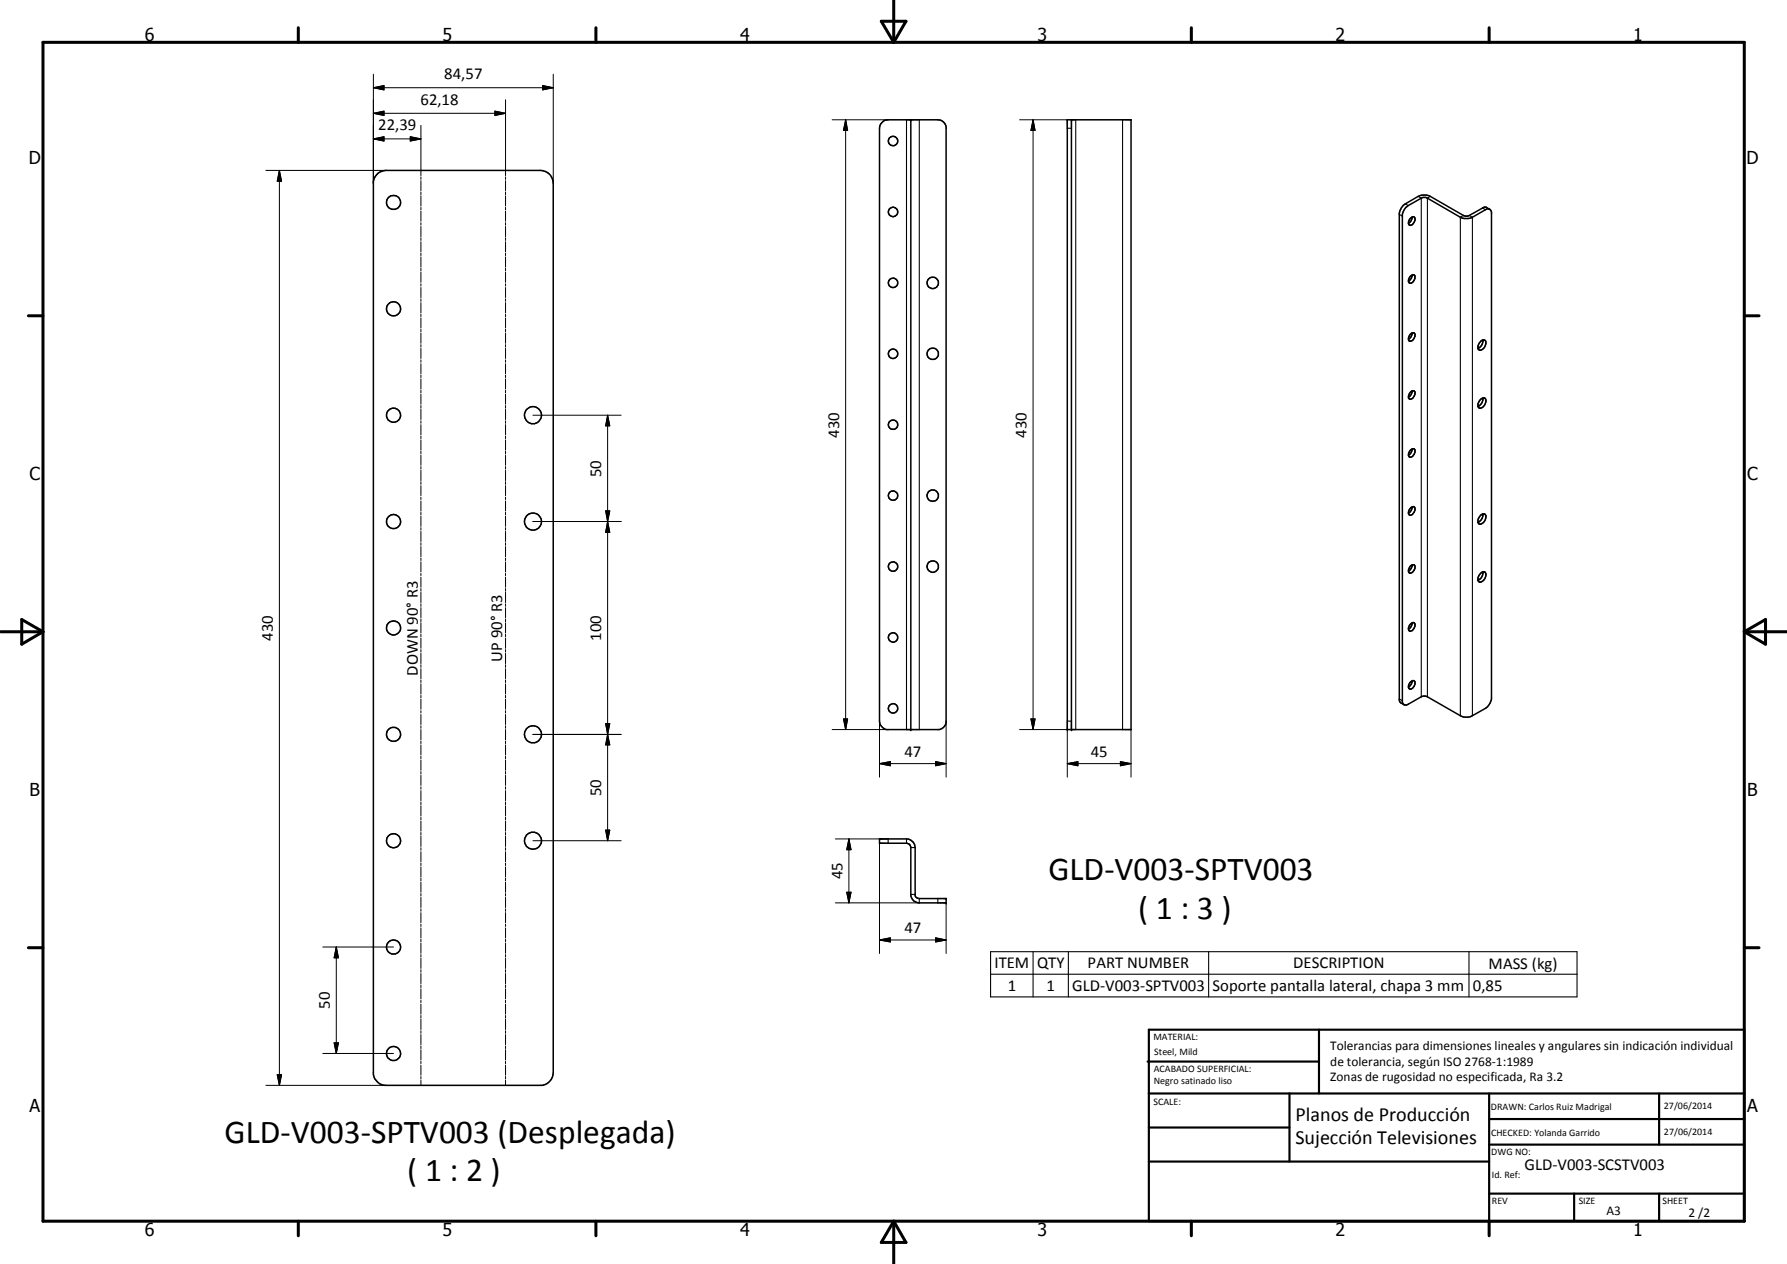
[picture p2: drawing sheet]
<svg xmlns="http://www.w3.org/2000/svg" width="420mm" height="297mm" viewBox="0 0 420 297" stroke-linecap="round" stroke-linejoin="round" font-family="sans-serif">
<g fill="none" stroke="#000" stroke-width=".35">
<path d="M207.3 28.9l.8-.7h.7h11.7a1.98 1.98 0 0 1 2 1.6v140l-.7 1.2-1 .4h-12.3a2.17 2.17 0 0 1-1.7-1.9v-139.4l.1-.6zM214.2 28.2v143.2M250.9 28.2h15v143.2h-15zM251.9 28.2v143.2M88.7 40.9l.9-.6 1.2-.3h36.3a3 3 0 0 1 3 3.1v209a3.1 3.1 0 0 1-2.6 3h-37.1a3.1 3.1 0 0 1-2.6-2.6v-209.8l.4-1.1zM330.6 48.7l3.7-2.2 .9-.1 8.2 4.7 .8 .3 1.7-.2 3.8-2.1 .6 .1 .4 .6v114.5a3.6 3.6 0 0 1-1.4 2.2l-3.1 1.7a2.76 2.76 0 0 1-2.6 .1l-8.2-4.6h-1.1l-3.2 1.8a.81 .81 0 0 1-.8 .2 .81 .81 0 0 1-.6-.7v-114.5l.3-1zM331.5 51.5l.5-.5h.5a1.25 1.25 0 0 1-1.2 1.9l-.1-.7zM332 51a1.54 1.54 0 0 1-.8 1.5M350.3 49.2l-.9-.5h-.4l-3.7 2h-1.1l-8.2-4.7a3.2 3.2 0 0 0-2.6 .1l-3 1.8a3.3 3.3 0 0 0-1.4 2.2v114.4l.3 .6 .8 .5M331.6 64.9l.6-.3h.3a1.12 1.12 0 0 1-.2 1.5l-.5 .4h-.3l-.3-.3v-.4zM331.6 78.5l.6-.3h.3a1.25 1.25 0 0 1-1.2 1.9l-.1-.7zM332 64.6a1.66 1.66 0 0 1-.8 1.5"/>
<path d="M332 78.2a1.54 1.54 0 0 1-.8 1.5M348.6 79.9a1.95 1.95 0 0 1-1.1 2M331.6 92.2l.6-.4 .5 .3a1.45 1.45 0 0 1-1.2 1.7l-.3-.3v-.5zM332 91.9l-.2 .8-.6 .6M348 94a.85 .85 0 0 1 1.2-.4 1.46 1.46 0 0 1-.1 1.6 1.46 1.46 0 0 1-1.4 .6l-.2-.8zM348.1 80.2a.67 .67 0 0 1 .7-.3 .67 .67 0 0 1 .6 .4 1.6 1.6 0 0 1-1.6 2l-.3-.5a1.79 1.79 0 0 1 .6-1.6zM348.6 93.5a1.95 1.95 0 0 1-1.1 2M331.5 106l.3-.4 .7-.1a1.35 1.35 0 0 1-.9 1.9h-.3l-.1-.3zM331.8 119.3l.5-.3 .3 .2a1.29 1.29 0 0 1-1.3 1.8l-.1-.1a1.46 1.46 0 0 1 .6-1.6zM332 105.5l-.2 .8-.6 .7M332 119.1l-.2 .9-.6 .6M331.6 133l.9-.3a1.25 1.25 0 0 1-1.2 1.9 1.25 1.25 0 0 1 .3-1.6z"/>
<path d="M332 132.8l-.2 .8-.6 .6M348.1 121.1l.4-.3h.6a1.55 1.55 0 0 1-1.3 2.3 1.45 1.45 0 0 1 .3-2zM348.3 134.5l.8-.1a1.63 1.63 0 0 1-.8 2.3l-.5 .1a1.57 1.57 0 0 1 .5-2.3zM348.6 120.8a1.95 1.95 0 0 1-1.1 1.9M348.6 134.4a1.93 1.93 0 0 1-1.1 2M331.5 146.9l.5-.5 .5-.1a1.25 1.25 0 0 1-1.2 2l-.1-.8zM332 146.4a1.54 1.54 0 0 1-.8 1.4M331.6 160.3l.6-.4 .3 .1a1.12 1.12 0 0 1-.2 1.5l-.5 .4h-.3a1.1 1.1 0 0 1 .1-1.6zM332 160a1.66 1.66 0 0 1-.8 1.5M206.8 197.1h6.3a2.09 2.09 0 0 1 2.1 2.1v11.2l.1 .4 .8 .4h6.4v1h-6.4a1.98 1.98 0 0 1-1.9-1.7v-11.3l-.3-.7-.8-.3h-6.3z"/>
<circle cx="210" cy="33.2" r="1.1"/>
<circle cx="92.5" cy="47.6" r="1.65"/>
<circle cx="210" cy="49.8" r="1.09"/>
<circle cx="92.5" cy="72.6" r="1.66"/>
<circle cx="210" cy="66.5" r="1.11"/>
<circle cx="219.3" cy="66.5" r="1.33"/>
<circle cx="92.5" cy="97.6" r="1.65"/>
<circle cx="125.3" cy="97.6" r="2.01"/>
<circle cx="210" cy="83.1" r="1.1"/>
<circle cx="210" cy="99.8" r="1.1"/>
<circle cx="219.3" cy="83.1" r="1.35"/>
<circle cx="210" cy="116.5" r="1.11"/>
<circle cx="219.3" cy="116.5" r="1.34"/>
<circle cx="92.5" cy="122.6" r="1.66"/>
<circle cx="125.3" cy="122.6" r="2"/>
<circle cx="210" cy="133.1" r="1.11"/>
<circle cx="219.3" cy="133.1" r="1.35"/>
<circle cx="92.5" cy="147.6" r="1.65"/>
<circle cx="210" cy="149.8" r="1.09"/>
<circle cx="92.5" cy="172.6" r="1.65"/>
<circle cx="125.3" cy="172.6" r="2.01"/>
<circle cx="210" cy="166.5" r="1.1"/>
<circle cx="92.5" cy="197.6" r="1.66"/>
<circle cx="125.3" cy="197.6" r="2.02"/>
<circle cx="92.5" cy="222.6" r="1.66"/>
<circle cx="92.5" cy="247.6" r="1.66"/>
</g>
<g fill="none" stroke="#000" stroke-width=".25">
<path d="M213.1 28.2v143.2M216.1 28.2v143.2M250.9 30.1h1M252.9 28.2v143.2M263.9 28.2v143.2M329 50.4l.7 .4M330.4 47.9l.7 .4M333.4 46.1l.8 .5v117.1M336.3 46.1l-.7 .5v117.1M344.1 50.6l-.7 .5v117.1M345.5 50.6l.7 .5v117.1M348.6 48.9l.7 .4"/>
<path d="M250.9 169.5h1M329 164.3l.7 .4M208.8 197.1v1.1M213.1 197.1v1.1M214.2 199.2h1M214.2 210.2h1M216.1 211.2v1M220.5 211.2v1M232.9 223.6h137.9v10.7h-137.9zM232.9 228.9h137.9M242.9 223.6v10.7M251.2 223.6v10.7"/>
<path d="M284.2 223.6v10.7M345.4 223.6v10.7"/>
</g>
<g fill="#000">
<circle cx="214.2" cy="28.2" r=".18"/>
<circle cx="214.2" cy="171.4" r=".18"/>
<circle cx="250.9" cy="171.4" r=".18"/>
<circle cx="251.9" cy="171.4" r=".18"/>
<circle cx="222.5" cy="212.2" r=".18"/>
<circle cx="222.5" cy="211.2" r=".18"/>
</g>
<g fill="none" stroke="#000" stroke-width=".24">
<path d="M87.8 17.4v25.7M130.1 17.4v25.7M87.8 32.6l2.5-.5v1zM87.8 26.6l2.5-.5v1zM87.8 20.6l2.5-.5v1zM87.8 32.6h11.2M87.8 26.6h31.1M87.8 20.6h42.3M96.5 32.1l2.5 .5-2.5 .5zM99 29.5v11.8M116.4 26.1l2.5 .5-2.5 .5zM118.9 23.5v17.8"/>
<path d="M127.6 20.1l2.5 .5-2.5 .5zM195.7 28.2h13.1M198.8 28.2l.5 2.4h-1zM198.8 28.2v143.2M239.7 28.2h11.2M242.9 28.2l.5 2.4h-1zM242.9 28.2v143.2M62.5 40h28.3M65.7 40l.5 2.6h-1zM65.7 40v215.1M99 41.6v.6M99 42.5v2.3"/>
<path d="M99 45.1v.7M99 46v2.4M99 48.7v.6M99 49.6v2.4M99 52.3v.6M99 53.2v2.4M99 55.9v.6M99 56.8v2.4M99 59.5v.6M118.9 41.6v.6M118.9 42.5v2.3M118.9 45.1v.7"/>
<path d="M118.9 46v2.4M118.9 48.7v.6M118.9 49.6v2.4M118.9 52.3v.6M118.9 53.2v2.4M118.9 55.9v.6M118.9 56.8v2.4M118.9 59.5v.6M99 60.4v2.4M99 63v.7M99 64v2.3M99 66.7v.5"/>
<path d="M99 67.6v2.3M99 70.2v.6M99 71.1v2.4M99 73.8v.6M99 74.7v2.4M99 77.4v.6M99 78.3v2.4M118.9 60.4v2.4M118.9 63v.7M118.9 64v2.3M118.9 66.7v.5M118.9 67.6v2.3"/>
<path d="M118.9 70.2v.6M118.9 71.1v2.4M118.9 73.8v.6M118.9 74.7v2.4M118.9 77.4v.6M118.9 78.3v2.4M99 81v.6M99 81.9v2.3M99 84.6v.5M99 85.5v2.3M99 88.1v.6M99 89v2.4"/>
<path d="M99 91.7v.6M99 92.6v2.4M99 95.3v.6M99 96.2v2.4M99 98.9v.6M99 99.8v2.4M118.9 81v.6M118.9 81.9v2.3M118.9 84.6v.5M118.9 85.5v2.3M118.9 88.1v.6M118.9 89v2.4"/>
<path d="M118.9 91.7v.6M118.9 92.6v2.4M118.9 95.3v.6M118.9 96.2v2.4M118.9 98.9v.6M118.9 99.8v2.4M125.3 97.6h20.7M142.9 97.6l.5 2.5h-1zM142.9 97.6v100M99 102.5v.6M99 103.4v2.4M99 106v.7"/>
<path d="M99 107v2.3M99 109.6v.6M99 110.5v2.4M99 113.2v.6M99 114.1v2.4M99 116.8v.6M99 117.7v2.4M118.9 102.5v.6M118.9 103.4v2.4M118.9 106v.7M118.9 107v2.3M118.9 109.6v.6"/>
<path d="M118.9 110.5v2.4M118.9 113.2v.6M118.9 114.1v2.4M118.9 116.8v.6M118.9 117.7v2.4M99 120.4v.6M99 121.3v2.4M99 124v.6M99 124.9v2.4M99 127.6v.5M99 128.4v2.5M99 131.1v.6"/>
<path d="M99 132v2.4M99 134.7v.6M99 135.6v2.4M99 138.3v.6M99 139.2v2.4M118.9 120.4v.6M118.9 121.3v2.4M118.9 124v.6M118.9 124.9v2.4M118.9 127.6v.5M118.9 128.4v2.5M118.9 131.1v.6"/>
<path d="M118.9 132v2.4M118.9 134.7v.6M118.9 135.6v2.4M118.9 138.3v.6M118.9 139.2v2.4M125.3 122.6h20.7M142.4 120.1h1l-.5 2.5zM142.9 122.6l.5 2.5h-1zM99 141.9v.6M99 142.8v2.4M99 145.5v.6M99 146.3v2.5"/>
<path d="M99 149.1v.5M99 149.9v2.5M99 152.7v.5M99 153.5v2.5M99 156.2v.6M99 157.1v2.4M99 159.8v.6M118.9 141.9v.6M118.9 142.8v2.4M118.9 145.5v.6M118.9 146.3v2.5M118.9 149.1v.5"/>
<path d="M118.9 149.9v2.5M118.9 152.7v.5M118.9 153.5v2.5M118.9 156.2v.6M118.9 157.1v2.4M118.9 159.8v.6M99 160.7v2.4M99 163.4v.6M99 164.3v2.4M99 167v.6M99 167.9v2.4M99 170.6v.6"/>
<path d="M99 171.4v2.5M99 174.2v.6M99 175v2.4M99 177.7v.6M99 178.6v2.4M118.9 160.7v2.4M118.9 163.4v.6M118.9 164.3v2.4M118.9 167v.6M118.9 167.9v2.4M118.9 170.6v.6M118.9 171.4v2.5"/>
<path d="M118.9 174.2v.6M118.9 175v2.4M118.9 177.7v.6M118.9 178.6v2.4M125.3 172.6h20.7M142.4 170.1h1l-.5 2.5zM142.9 172.6l.5 2.4h-1zM195.7 171.4h13.1M198.3 169h1l-.5 2.4zM206.8 179.5l2.5-.5v1zM206.8 179.5h15.7M206.8 169.5v13.1"/>
<path d="M220 179l2.5 .5-2.5 .5zM222.5 169.5v13.1M239.7 171.4h11.2v11.2M242.4 169h1l-.5 2.4zM250.9 179.5l2.5-.5v1zM250.9 179.5h15M263.4 179l2.5 .5-2.5 .5zM265.9 171.4v11.2M99 181.3v.6M99 182.2v2.4M99 184.9v.6M99 185.8v2.4"/>
<path d="M99 188.5v.6M99 189.4v2.4M99 192.1v.6M99 193v2.3M99 195.6v.7M99 196.5v2.4M99 199.2v.6M118.9 181.3v.6M118.9 182.2v2.4M118.9 184.9v.6M118.9 185.8v2.4M118.9 188.5v.6"/>
<path d="M118.9 189.4v2.4M118.9 192.1v.6M118.9 193v2.3M118.9 195.6v.7M118.9 196.5v2.4M118.9 199.2v.6M125.3 197.6h20.7M142.4 195.1h1l-.5 2.5zM196.4 197.1h12.4M199.6 197.1l.5 2.6h-1zM199.6 197.1v15.1M206.8 198.2v25.9"/>
<path d="M99 200.2v2.3M99 202.8v.6M99 203.7v2.4M99 206.4v.6M99 207.3v2.4M99 210v.6M99 210.9v2.4M99 213.6v.6M99 214.5v2.3M99 217.2v.5M99 218.1v2.3M118.9 200.2v2.3"/>
<path d="M118.9 202.8v.6M118.9 203.7v2.4M118.9 206.4v.6M118.9 207.3v2.4M118.9 210v.6M118.9 210.9v2.4M118.9 213.6v.6M118.9 214.5v2.3M118.9 217.2v.5M118.9 218.1v2.3M196.4 212.2h19.7M199.1 209.7h1l-.5 2.5z"/>
<path d="M222.5 212.2v11.9M75.9 222.5h16.6M79.1 222.5l.5 2.6h-1zM79.1 222.5v25.1M99 220.7v.6M99 221.6v2.4M99 224.3v.6M99 225.2v2.4M99 227.9v.6M99 228.8v2.4M99 231.5v.6M99 232.4v2.3"/>
<path d="M99 235.1v.5M99 236v2.3M99 238.6v.7M99 239.5v2.4M118.9 220.7v.6M118.9 221.6v2.4M118.9 224.3v.6M118.9 225.2v2.4M118.9 227.9v.6M118.9 228.8v2.4M118.9 231.5v.6M118.9 232.4v2.3"/>
<path d="M118.9 235.1v.5M118.9 236v2.3M118.9 238.6v.7M118.9 239.5v2.4M206.8 220.9l2.5-.5v1zM206.8 220.9h15.7M220 220.4l2.5 .5-2.5 .5zM62.5 255.1h28.3M65.2 252.6h1l-.5 2.5zM75.9 247.6h16.6M78.6 245.1h1l-.5 2.5zM99 242.2v.6"/>
<path d="M99 243.1v2.4M99 245.8v.6M99 246.7v2.4M99 249.4v.6M99 250.3v2.4M99 253v.6M99 253.9v1.2M118.9 242.2v.6M118.9 243.1v2.4M118.9 245.8v.6M118.9 246.7v2.4M118.9 249.4v.6"/>
<path d="M118.9 250.3v2.4M118.9 253v.6M118.9 253.9v1.2"/>
</g>
<g fill="none" stroke="#000" stroke-width=".71">
<path d="M10.1 9.9h400v277.1h-400zM70.1 6.5v3.4M140.1 6.5v3.4M207.2 5h5.8l-2.9 4.9zM210.1 0v9.9M280.1 6.5v3.4M350.1 6.5v3.4M6.7 74.2h3.4M410.1 74.2h3.5M.1 148.5h10M5.1 145.6l5 2.9-5 2.9zM410.1 148.5h10"/>
<path d="M410.1 148.5l5-2.9v5.8zM6.7 222.7h3.4M410.1 222.7h3.5M70.1 287v3.4M140.1 287v3.4M210.1 287v10M210.1 287l2.9 5h-5.8zM280.1 287v3.4M350.1 287v3.4"/>
</g>
<g fill="none" stroke="#000" stroke-width=".51">
<path d="M269.8 249.5h40.3M270.1 242h140v45h-140zM270.1 257h140M303.2 257v16M310.1 242v15M350.1 257v30M390.1 257v12M270.1 265h33.1M270.1 273h80M350.1 269h60M350.1 263h60M350.1 280.5h60"/>
<path d="M370.1 280.5v6.5M390.1 280.5v6.5"/>
</g>
<g fill="#000">
<path d="M87.8 32.6l2.5-.5v1zM87.8 26.6l2.5-.5v1zM87.8 20.6l2.5-.5v1zM96.5 32.1l2.5 .5-2.5 .5zM116.4 26.1l2.5 .5-2.5 .5zM127.6 20.1l2.5 .5-2.5 .5zM198.8 28.2l.5 2.4h-1zM242.9 28.2l.5 2.4h-1zM65.7 40l.5 2.6h-1zM142.9 97.6l.5 2.5h-1zM142.4 120.1h1l-.5 2.5zM142.9 122.6l.5 2.5h-1z"/>
<path d="M142.4 170.1h1l-.5 2.5zM142.9 172.6l.5 2.4h-1zM198.3 169h1l-.5 2.4zM206.8 179.5l2.5-.5v1zM220 179l2.5 .5-2.5 .5zM242.4 169h1l-.5 2.4zM250.9 179.5l2.5-.5v1zM263.4 179l2.5 .5-2.5 .5zM142.4 195.1h1l-.5 2.5zM199.6 197.1l.5 2.6h-1zM199.1 209.7h1l-.5 2.5zM79.1 222.5l.5 2.6h-1z"/>
<path d="M206.8 220.9l2.5-.5v1zM220 220.4l2.5 .5-2.5 .5zM65.2 252.6h1l-.5 2.5zM78.6 245.1h1l-.5 2.5z"/>
</g>
<g font-size="7.9">
<text x="246.5" y="206.9">GLD-V003-SPTV003</text>
<text x="267.6" y="215.9">( 1 : 3 )</text>
<text x="52.8" y="268.5">GLD-V003-SPTV003 (Desplegada)</text>
<text x="95.7" y="277.5">( 1 : 2 )</text>
</g>
<g font-size="4.7">
<text x="304.6" y="263.5">Planos de Producción</text>
<text x="304.6" y="268.9">Sujección Televisiones</text>
</g>
<g font-size="4.2">
<text x="34" y="9.6">6</text>
<text x="104" y="9.6">5</text>
<text x="174" y="9.6">4</text>
<text x="244" y="9.6">3</text>
<text x="314" y="9.6">2</text>
<text x="384" y="9.6">1</text>
<text x="6.8" y="38.7">D</text>
<text x="410.6" y="38.7">D</text>
<text x="7" y="112.9">C</text>
<text x="410.8" y="112.9">C</text>
<text x="7" y="187.1">B</text>
<text x="410.8" y="187.1">B</text>
<text x="7" y="261.4">A</text>
<text x="410.8" y="261.4">A</text>
<text x="34" y="290.4">6</text>
<text x="104" y="290.4">5</text>
<text x="174" y="290.4">4</text>
<text x="244" y="290.4">3</text>
<text x="314" y="290.4">2</text>
<text x="384" y="290.4">1</text>
</g>
<g font-size="3.9">
<text x="104.5" y="18.6">84,57</text>
<text x="98.9" y="24.6">62,18</text>
<text x="88.9" y="30.6">22,39</text>
<text x="197.3" y="102.8" transform="rotate(-90 197.3 102.8)">430</text>
<text x="241.3" y="102.8" transform="rotate(-90 241.3 102.8)">430</text>
<text x="141.3" y="112.1" transform="rotate(-90 141.3 112.1)">50</text>
<text x="64.1" y="150.6" transform="rotate(-90 64.1 150.6)">430</text>
<text x="118.1" y="155.5" transform="rotate(-90 118.1 155.5)">UP 90° R3</text>
<text x="141.3" y="150.6" transform="rotate(-90 141.3 150.6)">100</text>
<text x="98.2" y="158.7" transform="rotate(-90 98.2 158.7)">DOWN 90° R3</text>
<text x="212.7" y="177.9">47</text>
<text x="256.4" y="177.9">45</text>
<text x="141.3" y="187.1" transform="rotate(-90 141.3 187.1)">50</text>
<text x="198.1" y="206.7" transform="rotate(-90 198.1 206.7)">45</text>
<text x="212.7" y="219.4">47</text>
<text x="233.8" y="227.5">ITEM</text>
<text x="243.8" y="227.6">QTY</text>
<text x="255.7" y="227.5">PART NUMBER</text>
<text x="304" y="227.6">DESCRIPTION</text>
<text x="350" y="227.7">MASS (kg)</text>
<text x="236.9" y="232.9">1</text>
<text x="246.1" y="232.9">1</text>
<text x="252.1" y="232.9">GLD-V003-SPTV003</text>
<text x="285.1" y="233">Soporte pantalla lateral, chapa 3 mm</text>
<text x="346.3" y="232.9">0,85</text>
<text x="77.5" y="237.1" transform="rotate(-90 77.5 237.1)">50</text>
<text x="358.5" y="275">GLD-V003-SCSTV003</text>
</g>
<g font-size="3.1">
<text x="312.7" y="246.8">Tolerancias para dimensiones lineales y angulares sin indicación individual</text>
<text x="312.7" y="250.4">de tolerancia, según ISO 2768-1:1989</text>
<text x="312.7" y="254">Zonas de rugosidad no especificada, Ra 3.2</text>
<text x="377.7" y="285.6">A3</text>
<text x="397" y="285.9">2 /2</text>
</g>
<g font-size="2.4">
<text x="271.2" y="244.4">MATERIAL:</text>
<text x="271.3" y="252">ACABADO SUPERFICIAL:</text>
<text x="271.4" y="247.9">Steel, Mild</text>
<text x="271.3" y="254.6">Negro satinado liso</text>
<text x="271.2" y="259.7">SCALE:</text>
<text x="350.6" y="260.8">DRAWN: Carlos Ruiz Madrigal</text>
<text x="391.2" y="260.6">27/06/2014</text>
<text x="350.6" y="267">CHECKED: Yolanda Garrido</text>
<text x="391.2" y="266.7">27/06/2014</text>
<text x="350.6" y="271.4">DWG NO:</text>
<text x="350.8" y="276.9">Id. Ref:</text>
<text x="350.8" y="282.8">REV</text>
<text x="371.2" y="282.9">SIZE</text>
<text x="390.9" y="282.9">SHEET</text>
</g>
</svg>
